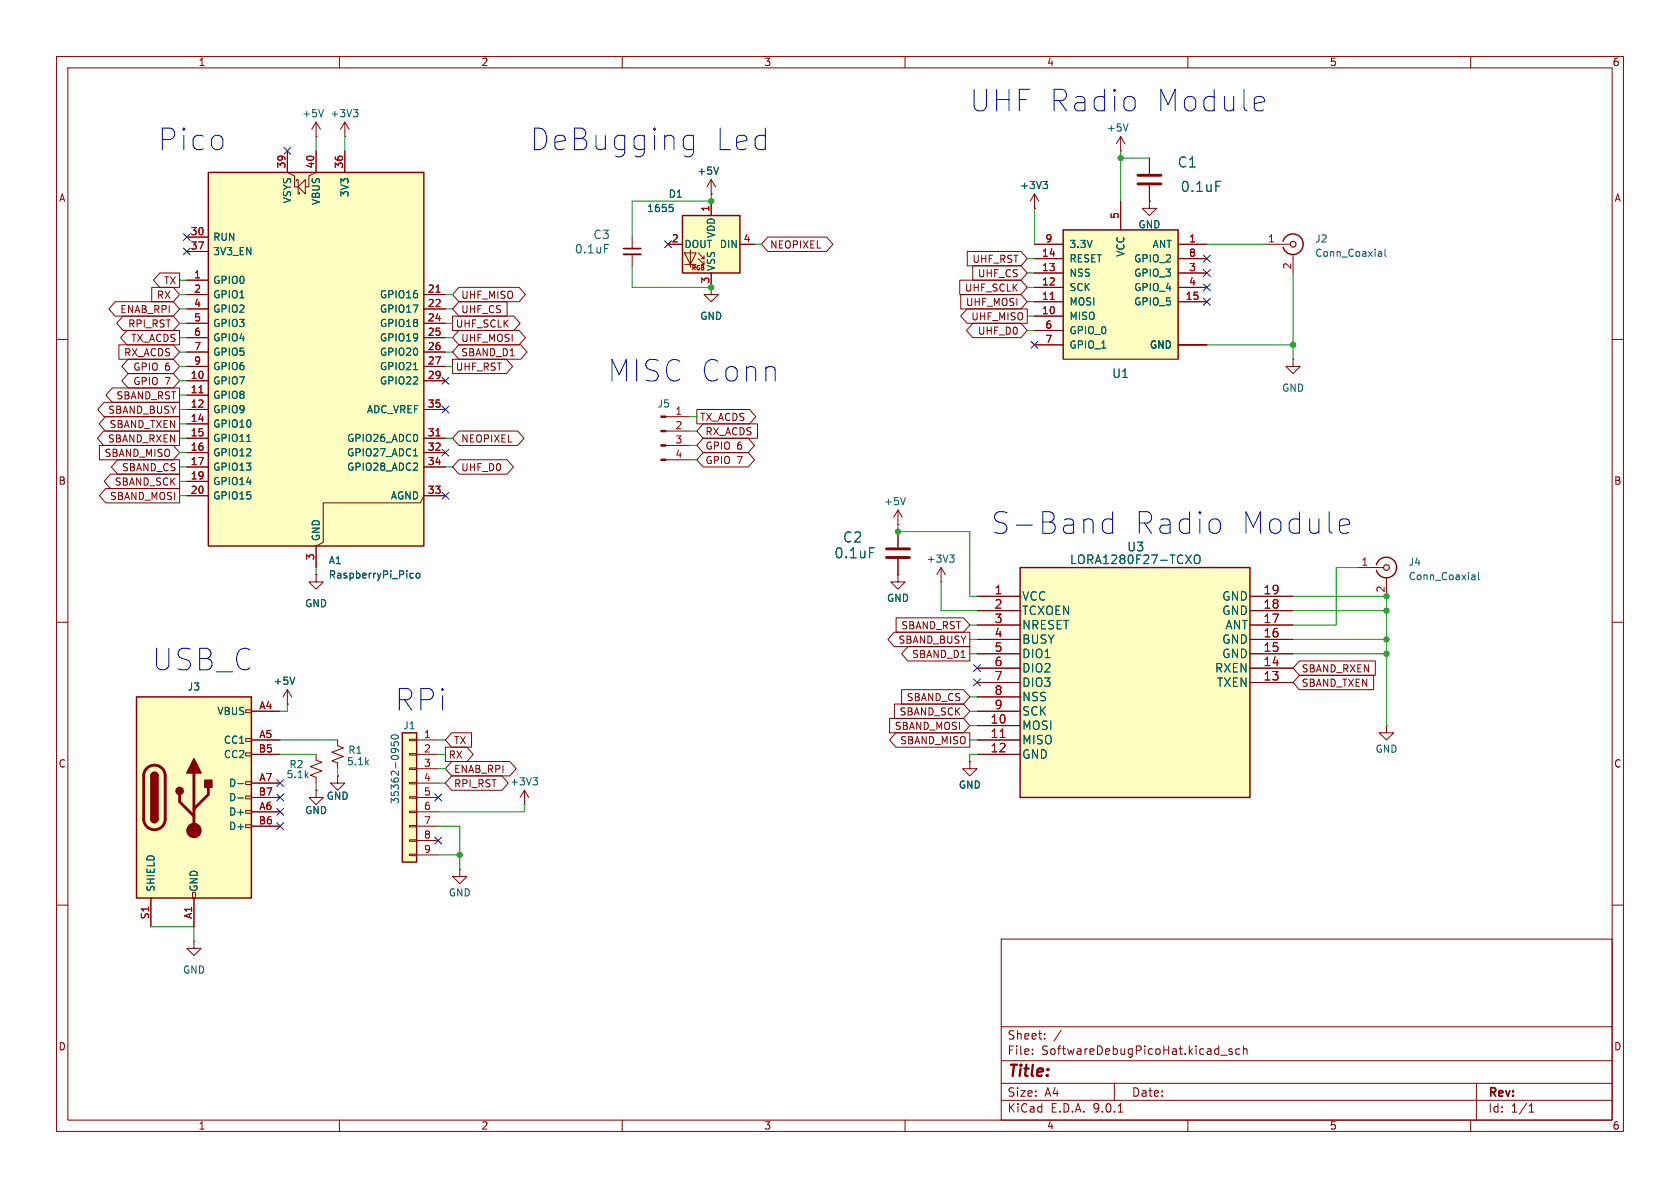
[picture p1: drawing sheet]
<svg xmlns="http://www.w3.org/2000/svg" width="297mm" height="210mm" viewBox="0 0 297 210" stroke-linecap="round" stroke-linejoin="round" font-family="sans-serif">
<g fill="none" stroke="#840000" stroke-width=".18">
<path d="M10 10h277v190h-277zM12 12h273v186h-273zM60 10v2M110 10v2M160 10v2M210 10v2M260 10v2M182.9 36.8h.1M182.9 34.3l-.8 1.3M182.9 34.3l.7 1.3M182.9 34.3v2.5M198.1 26.7h.1"/>
<path d="M198.1 24.1l-.7 1.3M198.1 24.1l.8 1.3M198.1 24.1v2.6M203.2 27.9v2.8M203.2 32.8v2.8M111.8 41.9v2M111.8 45v2M10 60h2M117.7 73.7h4.2M117.7 76.2h4.2M117.7 78.7h4.2M285 60h2"/>
<path d="M117.7 81.3h4.2M158.7 92.7h.1M158.7 90.2v2.5M158.7 94v2.8M158.7 98.8v2.8M158.7 90.2l-.7 1.2M158.7 90.2l.8 1.2M10 110h2M158.7 101.6v1.3h1.3l-1.3 1.2-1.2-1.2h1.2M158.7 101.6h.1M166.4 102.9h.1M166.4 100.3l-.8 1.3"/>
<path d="M166.4 100.3l.7 1.3M166.4 100.3v2.6M285 110h2M10 160h2M34.3 166.4v1.2h1.3l-1.3 1.3-1.3-1.3h1.3M34.3 166.4h.1M177 166h108v32h-108zM285 160h2M60 198v2M110 198v2M160 198v2M177 194.5h108"/>
<path d="M177 191.5h108M177 187.5h108M177 181.5h108M182.5 186.3v.1M182.5 185.5v.1M184.7 183.6v.1M184.7 182.8v.1M187.6 182.1l-1.3 2M197 191.5v3M197.7 196.6h.8M210 198v2M215.8 186.5h1.2"/>
<path d="M217.8 185.5l-.3-.1-.3 .2 .1 .2 .5 .2v.3h-.6M219.2 185.5l-.5-.1-.2 .3v.4l.1 .2h.6M219.8 185.5l.2-.1 .4 .1 .1 .9M219.8 184.9v1.5M260 198v2M261 191.5v6.5M270.3 196.6h.9M270.3 195.5l.4-.4v1.5"/>
</g>
<g fill="#840000" stroke="#840000" stroke-width=".18">
<path d="M116.8 73.5h.9v.3h-.9z"/>
<path d="M116.8 76.1h.9v.2h-.9z"/>
<path d="M116.8 78.6h.9v.3h-.9z"/>
<path d="M116.8 81.2h.9v.2h-.9z"/>
</g>
<path d="M201.2 31h4M201.2 32.5h4M156.7 97h4.1M156.7 98.6h4.1" fill="none" stroke="#840000" stroke-width=".51"/>
<path d="M184.4 32.1h.8l-.4 .5M184.9 32.6l.3 .2v.3l-.3 .2M199.4 21.9l-.4 1.3M215 32.1h.8M153.7 96.8h.9M160.1 88l-.5 1.2M167.9 98.1h.8l-.5 .5M168.4 98.6l.3 .2v.3l-.3 .3" fill="none" stroke="#006464" stroke-width=".18"/>
<path d="M110.2 43.9h3.1" fill="none" stroke="#840000" stroke-width=".3"/>
<path d="M110.2 45h3.1" fill="none" stroke="#840000" stroke-width=".33"/>
<path d="M120.6 38.1h10.2v10.2h-10.2z" fill="#ffffc2"/>
<g fill="none" stroke="#840000" stroke-width=".18">
<path d="M125.7 35.6v2.5M118.1 43.2h2.5M121 44.7h2.1l-1.1 2zM121 46.7h2.1M122 44.2v3M123.4 44.7l1.1 1v-.5M123.4 45.7l1.1 1v-.5M124 45.7h.5M124 46.7h.5M125.7 48.3v2.5M130.8 43.2h2.5M223.5 43.2h4.6"/>
<path d="M228.6 45v3.3M55.9 133.4v1l1 .3-2 .8 2 .8-2 .7 1 .4v1M55.9 139.7v1.3h1.2l-1.2 1.2-1.3-1.2h1.3M55.9 139.7h.1M59.7 137.2v1.2h1.3l-1.3 1.3-1.3-1.3h1.3M59.7 137.2h.1M59.7 130.8v1l1 .4-2 .8 2 .7-2 .8 1 .4v1"/>
</g>
<path d="M120.6 38.1h10.2v10.2h-10.2zM226.8 42.7a1.81 1.81 0 0 1 2.8-1 1.81 1.81 0 0 1 0 2.9 1.81 1.81 0 0 1-2.8-.9" fill="none" stroke="#840000" stroke-width=".25"/>
<path d="M118.3 36.1h.6M118.8 36.6l.2 .3v.3l-.2 .2M243.8 44.5h.3l.2 .2v.6M244.3 45.3h-.5M244.3 44.8h-.5M244.9 44.1v1l.1 .2" fill="none" stroke="#006464" stroke-width=".18"/>
<circle cx="228.6" cy="43.2" r=".51" fill="none" stroke="#840000" stroke-width=".2"/>
<path d="M71.1 129.5h2.6v22.9h-2.6z" fill="#ffffc2"/>
<path d="M71.1 129.5h2.6v22.9h-2.6z" fill="none" stroke="#840000" stroke-width=".25"/>
<g fill="none" stroke="#840000" stroke-width=".18">
<path d="M125.7 34.3h.1M125.7 31.8l-.7 1.2M125.7 31.8l.8 1.2M125.7 31.8v2.5M228.6 63.5v1.3h1.3l-1.3 1.2-1.3-1.2h1.3M228.6 63.5h.1M55.9 101.6v1.3h1.2l-1.2 1.2-1.3-1.2h1.3M55.9 101.6h.1M72.4 130.7h1.3v.2h-1.3zM72.4 133.2h1.3v.3h-1.3zM72.4 135.8h1.3v.2h-1.3zM72.4 138.3h1.3v.3h-1.3z"/>
<path d="M73.7 130.8h3.8M73.7 133.4h3.8M73.7 135.9h3.8M73.7 138.4h3.8M171.4 134.6v1.3h1.3l-1.3 1.3-1.2-1.3h1.2M171.4 134.6h.1M72.4 140.8h1.3v.3h-1.3zM72.4 143.4h1.3v.2h-1.3zM72.4 145.9h1.3v.3h-1.3zM72.4 148.5h1.3v.2h-1.3zM72.4 151h1.3v.3h-1.3zM73.7 141h3.8"/>
<path d="M73.7 143.5h3.8M73.7 146.1h3.8M73.7 148.6h3.8M73.7 151.1h3.8"/>
</g>
<path d="M127 29.5l-.4 1.3M69.2 131.2v.6h.6l-.2-.1 .1-.5 .2-.1 .4 .1 .1 .2-.1 .4M69.2 130.1a.75 .75 0 0 1 1.2 .2 .72 .72 0 0 1-1.2-.1z" fill="none" stroke="#006464" stroke-width=".18"/>
<path d="M180.3 100.3h40.7v40.7h-40.7z" fill="#ffffc2"/>
<path d="M243.3 99.8a1.81 1.81 0 0 1 2.8-1 1.81 1.81 0 0 1 0 3 1.81 1.81 0 0 1-2.8-1M180.3 100.3h40.7v40.7h-40.7z" fill="none" stroke="#840000" stroke-width=".25"/>
<g fill="none" stroke="#840000" stroke-width=".18">
<path d="M172.7 110.5h7.6M172.7 105.4h7.6M172.7 108h7.6M172.7 113h7.6M172.7 115.6h7.6M172.7 118.1h7.6M221 110.5h7.6M221 105.4h7.6M221 108h7.6M221 113h7.6M221 115.6h7.6M221 118.1h7.6"/>
<path d="M240 100.3h4.6M245.1 102.1v3.3M50.8 124.5h.1M50.8 121.9l-.8 1.3M50.8 121.9l.8 1.3M50.8 121.9v2.6M92.7 139.7l-.8 1.3M92.7 139.7l.8 1.3M92.7 139.7v2.5M172.7 120.7h7.6M172.7 123.2h7.6M172.7 125.7h7.6"/>
<path d="M172.7 128.3h7.6M172.7 130.8h7.6M172.7 133.4h7.6M221 120.7h7.6M245.1 128.3v1.2h1.3l-1.3 1.3-1.3-1.3h1.3M245.1 128.3h.1M81.3 153.7v1.2h-1.3l1.3 1.3 1.2-1.3h-1.2M81.3 153.7h.1M92.7 142.2h.1"/>
</g>
<path d="M176.8 130.4h.9" fill="none" stroke="#a90000" stroke-width=".18"/>
<path d="M209.6 98.1l1 1.5M210.6 98.1l-1 1.5M211.2 98.3a.51 .51 0 0 1 .6-.2 .51 .51 0 0 1 .3 .5v.5a.51 .51 0 0 1-.5 .6 .51 .51 0 0 1-.5-.6zM52.1 119.7l-.4 1.3M260.3 101.6h.3l.2 .2v.7M260.8 102.4l-.5 .1M260.8 101.9l-.5 .1M261.4 101.2v1.1l.1 .2M94.2 137.5h.8l-.4 .5M94.8 138l.2 .2v.3l-.2 .3" fill="none" stroke="#006464" stroke-width=".18"/>
<circle cx="245.1" cy="100.3" r=".51" fill="none" stroke="#840000" stroke-width=".2"/>
<path d="M188 40.6h20.3v22.9h-20.3z" fill="#ffffc2"/>
<g fill="none" stroke="#840000" stroke-width=".18">
<path d="M198.1 35.6v5M203.2 35.6v1.2h1.3l-1.3 1.3-1.3-1.3h1.3M203.2 35.6h.1M182.9 43.2h5.1M182.9 45.7h5.1M182.9 48.3h5.1M182.9 50.8h5.1M182.9 53.3h5.1M182.9 55.9h5.1M182.9 58.4h5.1M188 40.6h20.3v22.9h-20.3zM208.3 43.2h5.1"/>
<path d="M208.3 45.7h5.1M208.3 48.3h5.1M208.3 50.8h5.1M208.3 53.3h5.1M182.9 61h5.1M188 63.5v-22.9h20.3v22.9M208.3 61h5.1"/>
</g>
<path d="M185.7 52.9h.7" fill="none" stroke="#a90000" stroke-width=".18"/>
<path d="M36.8 30.5h38.1v66h-38.1z" fill="#ffffc2"/>
<path d="M36.8 30.5h38.1v66h-38.1z" fill="none" stroke="#840000" stroke-width=".25"/>
<g fill="none" stroke="#840000" stroke-width=".18">
<path d="M50.8 26.7v3.8l1.3 .6v1.9h.6M52.5 32v-.2h.2v2.5h.3v-.3M52.7 33l1.3-1.2v2.5zM55.9 26.7v3.8l-1.3 .6v1.9h-.6M55.9 24.1h.1M55.9 21.6v2.5M55.9 21.6l-.8 1.3M55.9 21.6l.7 1.3M61 24.1h.1M61 21.6v2.5M61 26.7v3.8M61 21.6l-.8 1.3"/>
<path d="M61 21.6l.7 1.3M33 41.9h3.8M33 44.5h3.8M33 49.5h3.8M33 52.1h3.8M33 54.6h3.8M33 57.2h3.8M33 59.7h3.8M74.9 52.1h3.8M74.9 54.6h3.8M74.9 57.2h3.8M74.9 59.7h3.8"/>
<path d="M125.7 50.8v1.3h1.3l-1.3 1.2-1.2-1.2h1.2M125.7 50.8h.1M33 62.2h3.8M33 64.8h3.8M33 67.3h3.8M33 69.9h3.8M33 72.4h3.8M33 74.9h3.8M33 77.5h3.8M74.9 62.2h3.8M74.9 64.8h3.8M74.9 67.3h3.8"/>
<path d="M74.9 72.4h3.8M74.9 77.5h3.8M33 80h3.8M33 82.6h3.8M33 85.1h3.8M33 87.6h3.8M74.9 80h3.8M74.9 82.6h3.8M78.7 87.6h-3.8l-.6 1.3h-17.2v7l-1.2 .6v3.8"/>
</g>
<path d="M77.1 51.7h.7M35.2 69.4h.7M77.1 77.1h.7" fill="none" stroke="#a90000" stroke-width=".18"/>
<path d="M57.2 19.4l-.4 1.2M62.5 19.4h.8l-.5 .5M63 19.9l.3 .2v.3l-.3 .2M43.6 78h.7M73.1 65.3h.7M73.1 80.6h.7M72.7 101.3l.4 .1M73.1 102.1l-.4 .1M73.7 101.4l.3-.1 .2 .3v.3l-.2 .3-.3-.1-.1-.2z" fill="none" stroke="#006464" stroke-width=".18"/>
<path d="M24.1 123.2h20.3v35.6h-20.3z" fill="#ffffc2"/>
<g fill="none" stroke="#840000" stroke-width=".18">
<path d="M50.8 26.7v3.8M55.9 26.7v3.8M61 26.7v3.8M125.7 34.3h.1M125.7 35.6v2.5M182.9 36.8h.1M198.1 35.6v5M203.2 35.6h.1M203.2 27.9v2.8M203.2 32.8v2.8M20.4 53.3h10.2l1.1 1.3-1.1 1.3h-10.2l-1.2-1.3zM21.7 55.9h8.9l1.1 1.3-1.1 1.2h-8.9l-1.1-1.2z"/>
<path d="M22.4 58.4h9.3v2.6h-9.3l-1.1-1.3zM26.8 50.8h3.8l1.1 1.3-1.1 1.2h-3.8zM28.2 48.3h3.5v2.5h-3.5l-1.1-1.3zM33 41.9h3.8M33 44.5h3.8M33 49.5h3.8M33 52.1h3.8M33 54.6h3.8M33 57.2h3.8M33 59.7h3.8M74.9 52.1h3.8M74.9 54.6h3.8"/>
<path d="M74.9 57.2h3.8M74.9 59.7h3.8M80 55.9h10.8l1.2 1.3-1.2 1.2h-10.8zM81.1 53.3h8.6v2.6h-8.6l-1.1-1.3zM81.1 50.8h10.7l1.1 1.3-1.1 1.2h-10.7l-1.1-1.2zM81.1 58.4h10.7l1.1 1.3-1.1 1.3h-10.7l-1.1-1.3zM118.1 43.2h2.5M125.7 50.8h.1M125.7 48.3v2.5M130.8 43.2h2.5M135.7 41.9h10.4l1.1 1.3-1.1 1.3h-10.4l-1.1-1.3zM169.7 49.5h10.8l1.1 1.3-1.1 1.3h-10.8z"/>
<path d="M169.9 52.1h10.6l1.1 1.2-1.1 1.3h-10.6zM171 54.6h10.6v2.6h-10.6l-1.1-1.3zM171 44.4h9.5l1.1 1.3-1.1 1.3h-9.5zM172 47h8.5l1.1 1.3-1.1 1.2h-8.5zM172 57.1h8.5l1.1 1.3-1.1 1.3h-8.5l-1.1-1.3zM182.9 43.2h5.1M182.9 45.7h5.1M182.9 48.3h5.1M182.9 50.8h5.1M182.9 53.3h5.1M182.9 55.9h5.1M182.9 58.4h5.1"/>
<path d="M208.3 43.2h5.1M208.3 45.7h5.1M208.3 48.3h5.1M208.3 50.8h5.1M208.3 53.3h5.1M17.6 78.7h13l1.1 1.3-1.1 1.3h-13zM18.3 76.2h13.4v2.5h-13.4l-1.1-1.2zM18.4 71.1h13.3v2.6h-13.3l-1.1-1.3zM18.6 73.7h13.1v2.5h-13.1l-1.1-1.3zM19.8 68.6h11.9v2.5h-11.9l-1.1-1.2zM21 61h9.6l1.1 1.2-1.1 1.3h-9.6zM22.7 63.5h7.9l1.1 1.3-1.1 1.2h-7.9l-1.2-1.2z"/>
<path d="M22.7 66h7.9l1.1 1.3-1.1 1.3h-7.9l-1.2-1.3zM33 62.2h3.8M33 64.8h3.8M33 67.3h3.8M33 69.9h3.8M33 72.4h3.8M33 74.9h3.8M33 77.5h3.8M74.9 62.2h3.8M74.9 64.8h3.8M74.9 67.3h3.8M74.9 72.4h3.8"/>
<path d="M74.9 77.5h3.8M80 63.5h9.5l1.1 1.3-1.1 1.2h-9.5zM81.1 76.2h10.4l1.1 1.3-1.1 1.2h-10.4l-1.1-1.2zM81.1 61h11l1.1 1.2-1.1 1.3h-11l-1.1-1.3zM123.2 72.4h9.3l1.1 1.3-1.1 1.2h-9.3zM124.3 74.9h9.6v2.6h-9.6l-1.1-1.3zM124.3 77.5h8l1.1 1.2-1.1 1.3h-8l-1.1-1.3zM182.9 61h5.1M208.3 61h5.1M18.7 86.4h13v2.5h-13l-1.1-1.3zM19.5 83.8h12.2v2.6h-12.2l-1.1-1.3zM20.8 81.3h10.9v2.5h-10.9l-1.1-1.2z"/>
<path d="M33 80h3.8M33 82.6h3.8M33 85.1h3.8M33 87.6h3.8M55.9 96.5v3.8M74.9 80h3.8M74.9 82.6h3.8M74.9 87.6h3.8M81.1 81.3h8.6l1.1 1.3-1.1 1.2h-8.6l-1.1-1.2zM124.3 80h8l1.1 1.3-1.1 1.3h-8l-1.1-1.3zM158.7 94v2.8M158.7 98.8v2.8"/>
<path d="M55.9 101.6h.1M158.1 111.8h13.3v2.5h-13.3l-1.1-1.3zM158.4 109.2h11.9l1.1 1.3-1.1 1.3h-11.9zM158.7 101.6h.1M160.5 114.3h10.9v2.5h-10.9l-1.1-1.2zM172.7 110.5h7.6M172.7 105.4h7.6M172.7 108h7.6M172.7 113h7.6M172.7 115.6h7.6M172.7 118.1h7.6M221 110.5h7.6"/>
<path d="M221 105.4h7.6M221 108h7.6M221 113h7.6M221 115.6h7.6M221 118.1h7.6M229.7 116.8h13.4v2.6h-13.4l-1.1-1.3zM229.7 119.4h13.1v2.5h-13.1l-1.1-1.2zM43.4 125.5h1v.5h-1zM43.4 130.6h1v.5h-1zM43.4 133.1h1v.5h-1zM43.4 138.2h1v.5h-1zM44.4 125.7h5.1"/>
<path d="M44.4 130.8h5.1M44.4 133.4h5.1M44.4 138.4h5.1M50.8 124.5h.1M55.9 139.7h.1M59.7 137.2h.1M78.7 132.1h3.9l1.1 1.3-1.1 1.2h-3.9zM79.9 134.6h10.2l1.1 1.3-1.1 1.3h-10.2l-1.2-1.3zM79.9 129.5h3.5v2.6h-3.5l-1.2-1.3zM79.9 137.2h8.8l1.2 1.2-1.2 1.3h-8.8l-1.2-1.3zM157.3 127h13l1.1 1.3-1.1 1.2h-13zM158.1 124.5h12.2l1.1 1.2-1.1 1.3h-12.2z"/>
<path d="M158.4 129.5h13v2.6h-13l-1.1-1.3zM159.4 121.9h10.9l1.1 1.3-1.1 1.3h-10.9zM171.4 134.6h.1M172.7 125.7h7.6M172.7 130.8h7.6M172.7 133.4h7.6M172.7 120.7h7.6M172.7 123.2h7.6M172.7 128.3h7.6M221 120.7h7.6M26.7 158.8v5M34 157.7h.5v1.1h-.5z"/>
<path d="M34.3 158.8v5M43.4 140.7h1v.5h-1zM43.4 143.3h1v.5h-1zM43.4 145.8h1v.5h-1zM44.4 141h5.1M44.4 143.5h5.1M44.4 146.1h5.1"/>
</g>
<path d="M24.1 123.2h20.3v35.6h-20.3zM26.7 137.2a.64 .64 0 0 1 .6-.7 .64 .64 0 0 1 .6 .7M26.7 144.8a.64 .64 0 0 0 .6 .6 .64 .64 0 0 0 .6-.6" fill="none" stroke="#840000" stroke-width=".25"/>
<path d="M26 135.8a1.9 1.9 0 0 1 2-.4 1.9 1.9 0 0 1 1.2 1.8v7.6a1.91 1.91 0 0 1-1.9 1.9 1.91 1.91 0 0 1-1.9-1.9v-7.8l.2-.6zM34.3 136.7v10.1M36.8 139.2v1.3l-2.5 2.5M31.7 140.5v1.2l2.6 2.6" fill="none" stroke="#840000" stroke-width=".51"/>
<g fill="#840000" stroke="#840000" stroke-width=".25">
<path d="M26.7 137.2h1.2v7.6h-1.2z"/>
<path d="M26.9 136.7a.64 .64 0 0 1 .6-.1 .64 .64 0 0 1 .4 .6h-1.2z"/>
<path d="M26.7 144.8h1.2a.64 .64 0 0 1-.6 .6 .64 .64 0 0 1-.6-.6z"/>
<path d="M34.3 134.1l1.3 2.6h-2.6z"/>
<path d="M36.2 137.9h1.3v1.3h-1.3z"/>
<circle cx="31.7" cy="139.8" r=".63"/>
</g>
<circle cx="34.3" cy="146.8" r="1.27" fill="#840000" stroke="#840000" stroke-width=".18"/>
<g fill="none" stroke="#006464" stroke-width=".18">
<path d="M118.3 36.1h.6M118.8 36.6l.2 .3v.3l-.2 .2M127 29.5l-.4 1.3M184.4 32.1h.8l-.4 .5M184.9 32.6l.3 .2v.3l-.3 .2M215 32.1h.8M43.6 78h.7M73.1 65.3h.7M73.1 80.6h.7M153.7 96.8h.9M209.6 98.1l1 1.5M210.6 98.1l-1 1.5"/>
<path d="M211.2 98.3a.51 .51 0 0 1 .6-.2 .51 .51 0 0 1 .3 .5v.5a.51 .51 0 0 1-.5 .6 .51 .51 0 0 1-.5-.6zM52.1 119.7l-.4 1.3M72.7 101.3l.4 .1M73.1 102.1l-.4 .1M73.7 101.4l.3-.1 .2 .3v.3l-.2 .3-.3-.1-.1-.2zM42.1 138.5h.9M42.1 141.1h.9"/>
</g>
<g fill="none" stroke="#009600" stroke-width=".18">
<path d="M55.9 24.1v2.6M61 24.1v2.6M125.7 34.3v1.3h-13.9v6.3M182.9 36.8v6.4M198.1 26.7v8.9M198.1 27.9h5.1M31.7 54.6h1.3M31.7 57.2h1.3M31.7 52.1h1.3M31.7 59.7h1.3M31.7 49.5h1.3M78.7 54.6h1.3"/>
<path d="M78.7 57.2h1.3M78.7 52.1h1.3M78.7 59.7h1.3M111.8 47v3.8h13.9M133.3 43.2h1.3M181.6 50.8h1.3M181.6 58.4h1.3M181.6 55.9h1.3M181.6 48.3h1.3M181.6 45.7h1.3M181.6 53.3h1.3M213.4 43.2h10.1"/>
<path d="M228.6 48.3v15.2M31.7 67.3h1.3M31.7 74.9h1.3M31.7 64.8h1.3M31.7 69.9h1.3M31.7 72.4h1.3M31.7 77.5h1.3M31.7 62.2h1.3M78.7 64.8h1.3M78.7 77.5h1.3M78.7 62.2h1.3M121.9 73.7h1.3"/>
<path d="M121.9 76.2h1.3M121.9 78.7h1.3M213.4 61h15.2M31.7 85.1h1.3M31.7 82.6h1.3M31.7 80h1.3M31.7 87.6h1.3M78.7 82.6h1.3M121.9 81.3h1.3M158.7 92.7v1.3h12.7v11.4h1.3M55.9 100.3v1.3M166.4 102.9v5.1h6.3"/>
<path d="M171.4 110.5h1.3M171.4 115.6h1.3M171.4 113h1.3M228.6 105.4h16.5v22.9M228.6 115.6h16.5M228.6 113h16.5M228.6 108h16.5M240 100.3h-3.8v10.2h-7.6M49.5 133.4h6.4M49.5 130.8h10.2M50.8 124.5v1.2h-1.3M55.9 138.4v1.3"/>
<path d="M59.7 135.9v1.3M77.5 133.4h1.2M77.5 130.8h1.2M77.5 138.4h1.2M77.5 135.9h1.2M171.4 130.8h1.3M171.4 125.7h1.3M171.4 128.3h1.3M171.4 123.2h1.3M172.7 133.4h-1.3v1.2M77.5 146.1h3.8v7.6M77.5 151.1h3.8"/>
<path d="M92.7 142.2v1.3h-15.2M26.7 163.8h7.6v2.6"/>
</g>
<g fill="none" stroke="#000084" stroke-width=".18">
<path d="M50.2 26.1l1.2 1.2M51.4 26.1l-1.2 1.2M32.4 43.8l1.2 1.3M32.4 41.3l1.2 1.2M33.6 43.8l-1.2 1.3M33.6 41.3l-1.2 1.2M117.5 42.6l1.2 1.2M118.7 42.6l-1.2 1.2M212.8 52.7l1.2 1.2M212.8 50.2l1.2 1.2M212.8 45.1l1.2 1.2M212.8 47.7l1.2 1.2"/>
<path d="M214 52.7l-1.2 1.2M214 50.2l-1.2 1.2M214 45.1l-1.2 1.2M214 47.7l-1.2 1.2M78.1 66.7l1.2 1.2M78.1 71.8l1.2 1.2M78.1 79.4l1.2 1.2M79.3 66.7l-1.2 1.2M79.3 71.8l-1.2 1.2M79.3 79.4l-1.2 1.2M182.3 60.4l1.2 1.2M183.5 60.4l-1.2 1.2"/>
<path d="M78.1 87l1.2 1.2M79.3 87l-1.2 1.2M172.1 117.5l1.2 1.2M173.3 117.5l-1.2 1.2M48.9 137.8l1.2 1.2M50.1 137.8l-1.2 1.2M172.1 120l1.2 1.3M173.3 120l-1.2 1.3M48.9 145.4l1.2 1.3M48.9 142.9l1.2 1.2M48.9 140.4l1.2 1.2M50.1 145.4l-1.2 1.3"/>
<path d="M50.1 142.9l-1.2 1.2M50.1 140.4l-1.2 1.2M76.9 148l1.2 1.2M76.9 140.4l1.2 1.2M78.1 148l-1.2 1.2M78.1 140.4l-1.2 1.2"/>
</g>
<path d="M200.5 17.4l.2 .4v1.1l-.2 .3M222.3 17.1h.7l.4 .1 .1 .8-1.8 .3M223.4 19.4l-.4 .2h-.7M121.1 26.3l.4 .2h.7l.4-.2M121.1 24.1l.4-.2h.7l.4 .2M122.6 23.9v3.1a1.03 1.03 0 0 1-1.6 .5M196.7 90.5v3.8M196.7 91.9l-.4-.2h-.7l-.4 .2-.3 .6v1l.3 .6 .4 .2h.7l.4-.2M215.6 92.1l.1 .4v1l-.1 .4M237.3 91.7h.8l.3 .2 .2 .7-1.8 .4M238.4 94.1l-.3 .2h-.8" fill="none" stroke="#0000c2" stroke-width=".18"/>
<path d="M77.1 51.7h.7M185.7 52.9h.7M35.2 69.4h.7M77.1 77.1h.7M176.8 130.4h.9" fill="none" stroke="#a90000" stroke-width=".18"/>
<g fill="#009600" stroke="#009600" stroke-width=".18">
<circle cx="198.1" cy="27.9" r=".46"/>
<circle cx="228.6" cy="61" r=".46"/>
<circle cx="81.3" cy="151.1" r=".46"/>
<circle cx="125.7" cy="35.6" r=".46"/>
<circle cx="125.7" cy="50.8" r=".46"/>
<circle cx="245.1" cy="108" r=".46"/>
<circle cx="245.1" cy="105.4" r=".46"/>
<circle cx="245.1" cy="115.6" r=".46"/>
<circle cx="245.1" cy="113" r=".46"/>
<circle cx="158.7" cy="94" r=".46"/>
</g>
<g font-size="5.3" fill="#0000c2">
<text x="171.2" y="20.1">UHF Radio</text>
<text x="203.6" y="20.1">Module</text>
<text x="27.7" y="26.9">Pico</text>
<text x="93.5" y="26.9">DeBugging</text>
<text x="126" y="26.9">Led</text>
<text x="107.2" y="67.8">MISC Conn</text>
<text x="175" y="94.7">S-Band</text>
<text x="200.1" y="94.7">Radio</text>
<text x="218.7" y="94.7">Module</text>
<text x="26.7" y="118.9">USB_C</text>
<text x="69.6" y="126">RPi</text>
</g>
<text font-size="2.8" fill="#840000" x="178" y="190.9">Title:</text>
<g font-size="2.5" fill="#006464">
<text x="208.1" y="29.8">C1</text>
<text x="208.6" y="34.1">0.1uF</text>
<text x="147.4" y="98.9">0.1uF</text>
<text x="148.9" y="96.1">C2</text>
</g>
<g font-size="2.1" fill="#006464">
<text x="101.5" y="45">0.1uF</text>
<text x="104.8" y="42.5">C3</text>
<text x="196.5" y="67">U1</text>
<text x="189.1" y="99.9">LORA1280F27-TCXO</text>
<text x="199.2" y="97.7">U3</text>
<text x="180.6" y="106.4">VCC</text>
<text x="216" y="106.4">GND</text>
<text x="180.6" y="108.9">TCXOEN</text>
<text x="180.6" y="111.5">NRESET</text>
<text x="216" y="108.9">GND</text>
<text x="216.6" y="111.5">ANT</text>
<text x="180.6" y="114">BUSY</text>
<text x="180.6" y="116.5">DIO1</text>
<text x="180.6" y="119.1">DIO2</text>
<text x="214.7" y="119.1">RXEN</text>
<text x="216" y="114">GND</text>
<text x="216" y="116.5">GND</text>
<text x="180.6" y="121.6">DIO3</text>
<text x="180.6" y="124.2">NSS</text>
<text x="215.1" y="121.6">TXEN</text>
<text x="180.6" y="126.7">SCK</text>
<text x="180.6" y="129.2">MOSI</text>
<text x="180.6" y="131.8">MISO</text>
<text x="180.6" y="134.3">GND</text>
</g>
<g font-size="2.1" fill="#a90000">
<text x="175.7" y="105.2">1</text>
<text x="175.7" y="107.7">2</text>
<text x="223.3" y="105.2">19</text>
<text x="223.3" y="107.7">18</text>
<text x="175.7" y="110.2">3</text>
<text x="175.7" y="112.8">4</text>
<text x="223.3" y="110.2">17</text>
<text x="223.3" y="112.8">16</text>
<text x="175.7" y="115.3">5</text>
<text x="175.7" y="117.9">6</text>
<text x="223.3" y="115.3">15</text>
<text x="223.3" y="117.9">14</text>
<text x="175.7" y="120.4">7</text>
<text x="175.7" y="122.9">8</text>
<text x="175.7" y="125.5">9</text>
<text x="223.3" y="120.4">13</text>
<text x="175" y="128">10</text>
<text x="175" y="130.6">11</text>
<text x="175" y="133.1">12</text>
</g>
<g font-size="2.1" fill="#840000">
<text x="178" y="184">Sheet:</text>
<text x="178" y="186.7">File:</text>
<text x="184.1" y="186.7">SoftwareDebugPicoHat.kicad_sch</text>
<text x="178" y="196.9">KiCad</text>
<text x="178" y="194.1">Size:</text>
<text x="184.7" y="194.1">A4</text>
<text x="185.7" y="196.9">E.D.A.</text>
<text x="193.3" y="196.9">9.0.1</text>
<text x="200" y="194.1">Date:</text>
<text x="263" y="194.3">Rev:</text>
<text x="263" y="196.9">Id:</text>
<text x="267.1" y="196.9">1/1</text>
</g>
<g font-size="1.8" fill="#840000">
<text x="35" y="11.9">1</text>
<text x="85" y="11.9">2</text>
<text x="135" y="11.9">3</text>
<text x="185" y="11.9">4</text>
<text x="235" y="11.9">5</text>
<text x="285" y="11.9">6</text>
<text x="10.3" y="35.9">A</text>
<text x="285.3" y="35.9">A</text>
<text x="136" y="44.1">NEOPIXEL</text>
<text x="171.8" y="46.7">UHF_RST</text>
<text x="27.6" y="53">RX</text>
<text x="28.9" y="50.5">TX</text>
<text x="81.4" y="53">UHF_MISO</text>
<text x="170.5" y="51.8">UHF_SCLK</text>
<text x="172.8" y="49.2">UHF_CS</text>
<text x="21.2" y="55.6">ENAB_RPI</text>
<text x="22.6" y="58.1">RPI_RST</text>
<text x="80.5" y="58.1">UHF_SCLK</text>
<text x="81.4" y="55.6">UHF_CS</text>
<text x="170.7" y="54.3">UHF_MOSI</text>
<text x="171.6" y="56.8">UHF_MISO</text>
<text x="172.8" y="59.4">UHF_D0</text>
<text x="21.8" y="63.2">RX_ACDS</text>
<text x="23.1" y="60.6">TX_ACDS</text>
<text x="23.5" y="65.7">GPIO 6</text>
<text x="80.5" y="65.7">UHF_RST</text>
<text x="81.4" y="63.2">SBAND_D1</text>
<text x="81.4" y="60.6">UHF_MOSI</text>
<text x="20.5" y="70.8">SBAND_RST</text>
<text x="23.5" y="68.3">GPIO 7</text>
<text x="19" y="73.3">SBAND_BUSY</text>
<text x="19.3" y="75.9">SBAND_TXEN</text>
<text x="123.7" y="74.6">TX_ACDS</text>
<text x="124.6" y="77.2">RX_ACDS</text>
<text x="18.4" y="81">SBAND_MISO</text>
<text x="19" y="78.4">SBAND_RXEN</text>
<text x="21.5" y="83.5">SBAND_CS</text>
<text x="81.4" y="83.5">UHF_D0</text>
<text x="81.4" y="78.4">NEOPIXEL</text>
<text x="124.6" y="82.2">GPIO 7</text>
<text x="124.6" y="79.7">GPIO 6</text>
<text x="10.3" y="85.9">B</text>
<text x="19.3" y="88.6">SBAND_MOSI</text>
<text x="20.2" y="86">SBAND_SCK</text>
<text x="285.3" y="85.9">B</text>
<text x="158.7" y="114">SBAND_BUSY</text>
<text x="159.2" y="111.4">SBAND_RST</text>
<text x="161.2" y="116.5">SBAND_D1</text>
<text x="230" y="119.1">SBAND_RXEN</text>
<text x="160.2" y="124.1">SBAND_CS</text>
<text x="230" y="121.6">SBAND_TXEN</text>
<text x="80.2" y="131.8">TX</text>
<text x="158.1" y="129.2">SBAND_MOSI</text>
<text x="158.9" y="126.7">SBAND_SCK</text>
<text x="159" y="131.8">SBAND_MISO</text>
<text x="10.3" y="135.9">C</text>
<text x="79.2" y="134.3">RX</text>
<text x="80.2" y="136.8">ENAB_RPI</text>
<text x="285.3" y="135.9">C</text>
<text x="80.2" y="139.4">RPI_RST</text>
<text x="10.3" y="185.9">D</text>
<text x="285.3" y="185.9">D</text>
<text x="35" y="199.9">1</text>
<text x="85" y="199.9">2</text>
<text x="135" y="199.9">3</text>
<text x="185" y="199.9">4</text>
<text x="235" y="199.9">5</text>
<text x="285" y="199.9">6</text>
</g>
<g font-size="1.8" fill="#006464">
<text x="53.3" y="20.9">+5V</text>
<text x="58.3" y="20.9">+3V3</text>
<text x="195.6" y="23.5">+5V</text>
<text x="61.8" y="35" transform="rotate(-90 61.8 35)">3V3</text>
<text x="118.1" y="35.2">D1</text>
<text x="123.2" y="31.1">+5V</text>
<text x="180.2" y="33.6">+3V3</text>
<text x="51.7" y="36" transform="rotate(-90 51.7 36)">VSYS</text>
<text x="56.7" y="36.3" transform="rotate(-90 56.7 36.3)">VBUS</text>
<text x="114.3" y="37.7">1655</text>
<text x="201.2" y="40.6">GND</text>
<text x="37.6" y="42.8">RUN</text>
<text x="37.6" y="45.3">3V3_EN</text>
<text x="120.9" y="44">DOUT DIN</text>
<text x="126.6" y="42.2" transform="rotate(-90 126.6 42.2)">VDD</text>
<text x="189" y="44">3.3V</text>
<text x="189" y="46.6">RESET</text>
<text x="199" y="45.5" transform="rotate(-90 199 45.5)">VCC</text>
<text x="200.4" y="46.6">GPIO_2</text>
<text x="203.7" y="44">ANT</text>
<text x="232.4" y="43.1">J2</text>
<text x="232.4" y="45.6">Conn_Coaxial</text>
<text x="37.6" y="50.4">GPIO0</text>
<text x="37.6" y="52.9">GPIO1</text>
<text x="67.1" y="52.9">GPIO16</text>
<text x="126.6" y="48" transform="rotate(-90 126.6 48)">VSS</text>
<text x="189" y="49.1">NSS</text>
<text x="189" y="51.7">SCK</text>
<text x="200.4" y="49.1">GPIO_3</text>
<text x="200.4" y="51.7">GPIO_4</text>
<text x="37.6" y="55.5">GPIO2</text>
<text x="37.6" y="58">GPIO3</text>
<text x="67.1" y="55.5">GPIO17</text>
<text x="67.1" y="58">GPIO18</text>
<text x="123.7" y="56.7">GND</text>
<text x="189" y="54.2">MOSI</text>
<text x="189" y="56.7">MISO</text>
<text x="189" y="59.3">GPIO_0</text>
<text x="200.4" y="54.2">GPIO_5</text>
<text x="37.6" y="60.6">GPIO4</text>
<text x="37.6" y="63.1">GPIO5</text>
<text x="37.6" y="65.6">GPIO6</text>
<text x="67.1" y="60.6">GPIO19</text>
<text x="67.1" y="63.1">GPIO20</text>
<text x="67.1" y="65.6">GPIO21</text>
<text x="189" y="61.8">GPIO_1</text>
<text x="203.2" y="61.8">GND</text>
<text x="37.6" y="68.2">GPIO7</text>
<text x="37.6" y="70.7">GPIO8</text>
<text x="67.1" y="68.2">GPIO22</text>
<text x="226.6" y="69.4">GND</text>
<text x="37.6" y="73.3">GPIO9</text>
<text x="37.6" y="75.8">GPIO10</text>
<text x="64.8" y="73.3">ADC_VREF</text>
<text x="116.2" y="72.2">J5</text>
<text x="37.6" y="78.3">GPIO11</text>
<text x="37.6" y="80.9">GPIO12</text>
<text x="37.6" y="83.4">GPIO13</text>
<text x="61.3" y="78.3">GPIO26_ADC0</text>
<text x="61.3" y="80.9">GPIO27_ADC1</text>
<text x="61.3" y="83.4">GPIO28_ADC2</text>
<text x="37.6" y="86">GPIO14</text>
<text x="37.6" y="88.5">GPIO15</text>
<text x="69" y="88.5">AGND</text>
<text x="156.2" y="89.5">+5V</text>
<text x="56.7" y="95.8" transform="rotate(-90 56.7 95.8)">GND</text>
<text x="58" y="99.9">A1</text>
<text x="163.7" y="99.7">+3V3</text>
<text x="248.9" y="100.2">J4</text>
<text x="53.8" y="107.5">GND</text>
<text x="58" y="102.5">RaspberryPi_Pico</text>
<text x="156.7" y="106.6">GND</text>
<text x="248.9" y="102.8">Conn_Coaxial</text>
<text x="33.1" y="122.3">J3</text>
<text x="48.3" y="121.3">+5V</text>
<text x="38.3" y="126.6">VBUS</text>
<text x="39.5" y="131.7">CC1</text>
<text x="71.2" y="129.1">J1</text>
<text x="39.5" y="134.2">CC2</text>
<text x="50.6" y="137.8">5.1k</text>
<text x="51.1" y="136">R2</text>
<text x="61.2" y="135.5">5.1k</text>
<text x="61.5" y="133.5">R1</text>
<text x="243.1" y="133.3">GND</text>
<text x="40.4" y="139.3">D-</text>
<text x="40.4" y="141.8">D-</text>
<text x="57.7" y="141.6">GND</text>
<text x="70.7" y="142.2" transform="rotate(-90 70.7 142.2)">35362-0950</text>
<text x="90.1" y="139">+3V3</text>
<text x="169.4" y="139.6">GND</text>
<text x="40.4" y="144.4">D+</text>
<text x="40.4" y="146.9">D+</text>
<text x="53.8" y="144.1">GND</text>
<text x="27.5" y="157.7" transform="rotate(-90 27.5 157.7)">SHIELD</text>
<text x="35.2" y="157.7" transform="rotate(-90 35.2 157.7)">GND</text>
<text x="79.2" y="158.7">GND</text>
<text x="32.3" y="172.3">GND</text>
</g>
<g font-size="1.8" fill="#a90000">
<text x="50.5" y="29.9" transform="rotate(-90 50.5 29.9)">39</text>
<text x="55.6" y="29.9" transform="rotate(-90 55.6 29.9)">40</text>
<text x="60.7" y="29.9" transform="rotate(-90 60.7 29.9)">36</text>
<text x="33.6" y="41.7">30</text>
<text x="125.5" y="37.5" transform="rotate(-90 125.5 37.5)">1</text>
<text x="197.9" y="38.8" transform="rotate(-90 197.9 38.8)">5</text>
<text x="33.6" y="44.2">37</text>
<text x="118.7" y="42.9">2</text>
<text x="131.4" y="42.9">4</text>
<text x="184.1" y="45.5">14</text>
<text x="184.7" y="42.9">9</text>
<text x="210.1" y="42.9">1</text>
<text x="210.1" y="45.5">8</text>
<text x="224.1" y="42.9">1</text>
<text x="228.3" y="47.7" transform="rotate(-90 228.3 47.7)">2</text>
<text x="34.2" y="49.3">1</text>
<text x="34.2" y="51.8">2</text>
<text x="75.5" y="51.8">21</text>
<text x="125.5" y="50.2" transform="rotate(-90 125.5 50.2)">3</text>
<text x="184.1" y="48">13</text>
<text x="184.1" y="50.5">12</text>
<text x="184.1" y="53.1">11</text>
<text x="209.5" y="53.1">15</text>
<text x="210.1" y="48">3</text>
<text x="210.1" y="50.5">4</text>
<text x="34.2" y="54.4">4</text>
<text x="34.2" y="56.9">5</text>
<text x="34.2" y="59.4">6</text>
<text x="75.5" y="54.4">22</text>
<text x="75.5" y="56.9">24</text>
<text x="75.5" y="59.4">25</text>
<text x="184.1" y="55.6">10</text>
<text x="184.7" y="58.2">6</text>
<text x="34.2" y="62">7</text>
<text x="34.2" y="64.5">9</text>
<text x="75.5" y="62">26</text>
<text x="75.5" y="64.5">27</text>
<text x="184.7" y="60.7">7</text>
<text x="33.6" y="67.1">10</text>
<text x="33.6" y="69.6">11</text>
<text x="75.5" y="67.1">29</text>
<text x="33.6" y="72.1">12</text>
<text x="33.6" y="74.7">14</text>
<text x="33.6" y="77.2">15</text>
<text x="75.5" y="72.1">35</text>
<text x="75.5" y="77.2">31</text>
<text x="119.3" y="73.4">1</text>
<text x="119.3" y="75.9">2</text>
<text x="33.6" y="79.8">16</text>
<text x="33.6" y="82.3">17</text>
<text x="75.5" y="79.8">32</text>
<text x="75.5" y="82.3">34</text>
<text x="119.3" y="78.5">3</text>
<text x="119.3" y="81">4</text>
<text x="33.6" y="84.8">19</text>
<text x="33.6" y="87.4">20</text>
<text x="75.5" y="87.4">33</text>
<text x="55.6" y="99.1" transform="rotate(-90 55.6 99.1)">3</text>
<text x="240.6" y="100.1">1</text>
<text x="244.9" y="104.8" transform="rotate(-90 244.9 104.8)">2</text>
<text x="45.7" y="125.5">A4</text>
<text x="45.7" y="130.6">A5</text>
<text x="74.9" y="130.6">1</text>
<text x="45.6" y="133.1">B5</text>
<text x="74.9" y="133.1">2</text>
<text x="74.9" y="135.6">3</text>
<text x="45.6" y="140.7">B7</text>
<text x="45.7" y="138.2">A7</text>
<text x="45.7" y="143.3">A6</text>
<text x="74.9" y="138.2">4</text>
<text x="74.9" y="140.7">5</text>
<text x="74.9" y="143.3">6</text>
<text x="45.6" y="145.8">B6</text>
<text x="74.9" y="145.8">7</text>
<text x="74.9" y="148.3">8</text>
<text x="74.9" y="150.9">9</text>
<text x="26.4" y="162.6" transform="rotate(-90 26.4 162.6)">S1</text>
<text x="34" y="162.5" transform="rotate(-90 34 162.5)">A1</text>
</g>
<text font-size="1.1" fill="#840000" x="122.1" y="48">RGB</text>
</svg>
